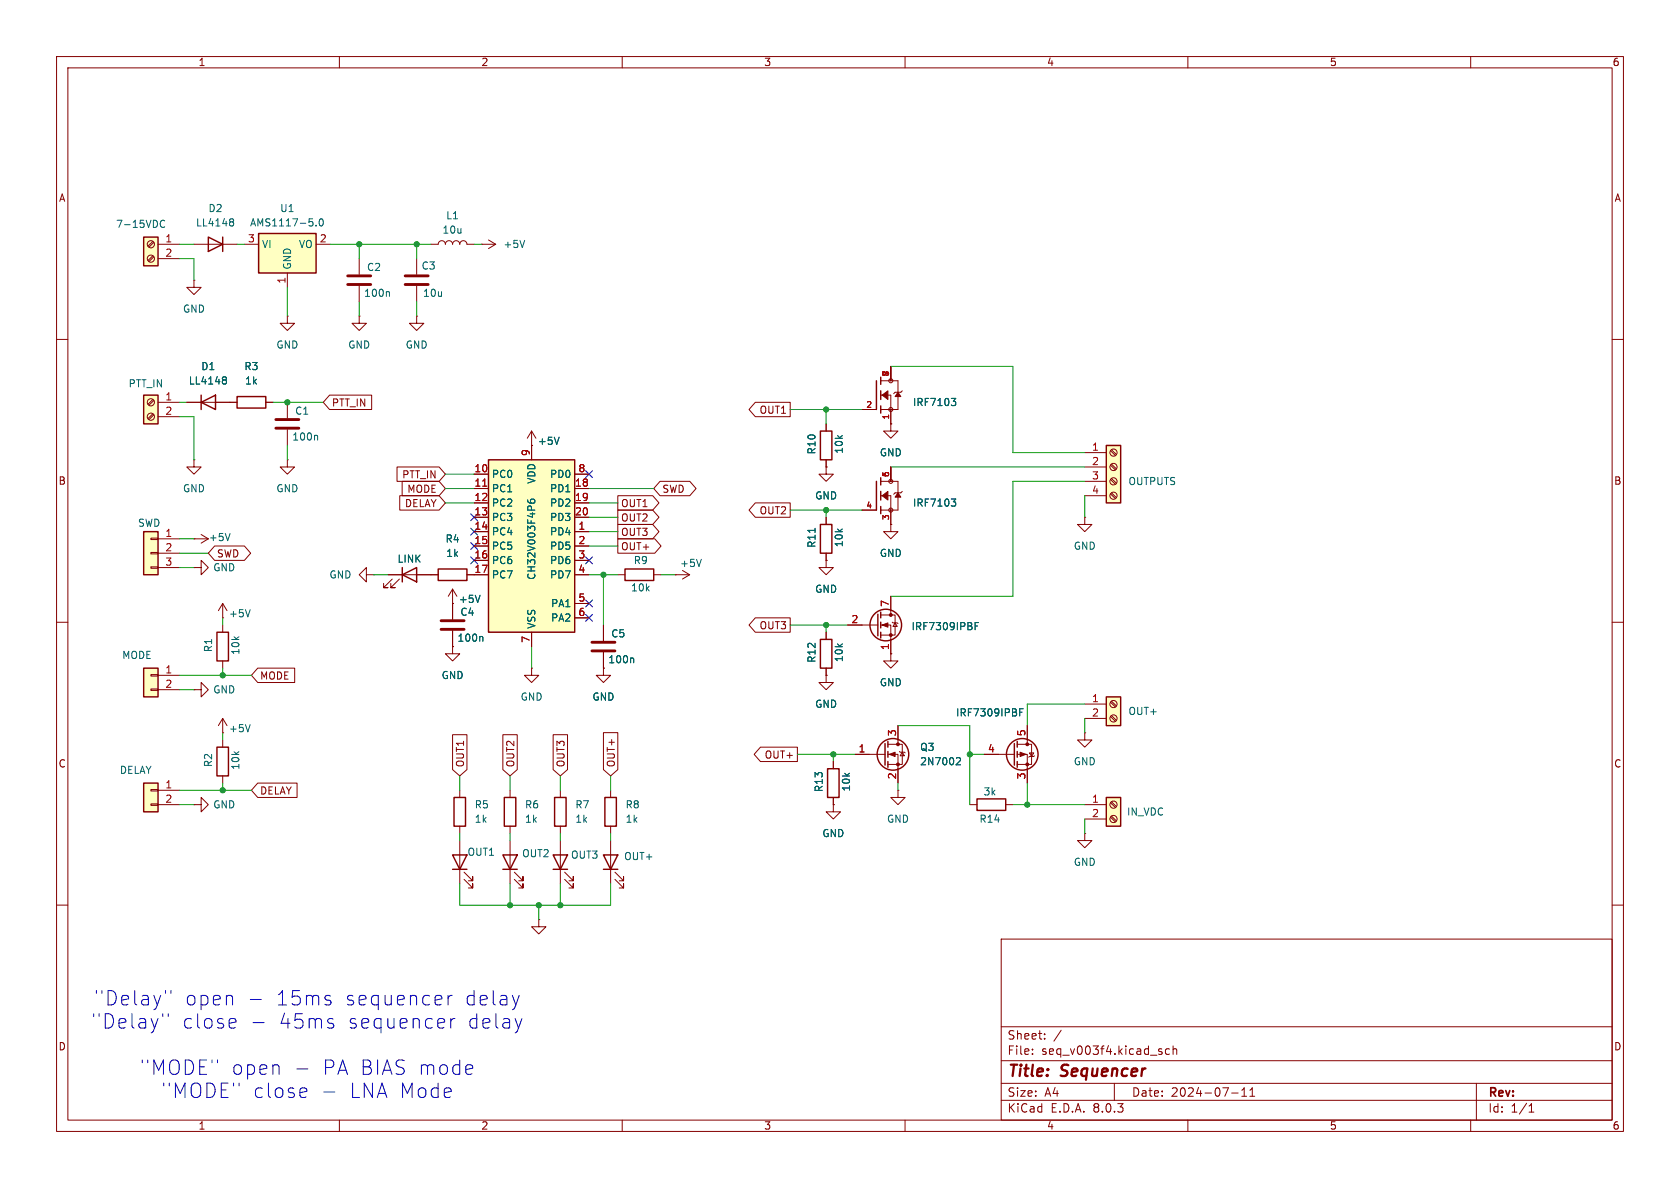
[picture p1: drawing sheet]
<svg xmlns="http://www.w3.org/2000/svg" width="297mm" height="210mm" viewBox="0 0 297 210" stroke-linecap="round" stroke-linejoin="round" font-family="sans-serif">
<g fill="none" stroke="#840000" stroke-width=".18">
<path d="M10 10h277v190h-277zM12 12h273v186h-273zM60 10v2M110 10v2M160 10v2M210 10v2M260 10v2M10 60h2M285 60h2M152.4 90.2h2.5M155.7 87.6h1.8v5.1M155.7 85.1h3v5.1h-3"/>
<path d="M157.5 92.7v1.3h1.2l-1.2 1.3-1.3-1.3h1.3M157.5 92.7h.1M157.5 82.6v2.5M159.5 86.9l-.2 .2h-1.1l-.2 .3M10 110h2M285 110h2M39.4 130.8v1.3M39.4 137.2v1.2M90.2 139.7v1.3M99.1 139.7v1.3M107.9 139.7v1.3M10 160h2"/>
<path d="M90.2 146.1v1.2M99.1 146.1v1.2M99.1 148.6v7.6M99.8 155.4l1.5 1.6v-.8v.8h-.7M99.8 154.2l1.5 1.5v-.8v.8h-.7M107.9 146.1v1.2M107.9 148.6v7.6M108.7 155.4l1.5 1.6v-.8v.8h-.7M108.7 154.2l1.5 1.5v-.8v.8h-.7M285 160h2M177 166h108v32h-108zM60 198v2"/>
<path d="M110 198v2M160 198v2M177 194.5h108M177 191.5h108M177 187.5h108M177 181.5h108M182.5 186.3v.1M182.5 185.5v.1M184.7 183.6v.1M184.7 182.8v.1M187.6 182.1l-1.3 2M197 191.5v3"/>
<path d="M205.2 185.9l.3 .2-.3 .3M205.2 185.4l.2 .1M206.7 185.5l-.4-.1-.3 .3v.4l.2 .2h.5M207.4 185.5l.2-.1 .4 .1v.9M207.4 184.9v1.5M210 198v2M217.7 193.2h1.2M219.5 193.8h.9M219.5 192.7l.5-.4v1.5M221 193.8h.8M221 192.7l.4-.4v1.5M260 198v2"/>
<path d="M261 191.5v6.5M270.3 196.6h.9M270.3 195.5l.4-.4v1.5"/>
<circle cx="157.5" cy="85.1" r=".36"/>
<circle cx="157.5" cy="90.2" r=".36"/>
</g>
<path d="M154.9 85.1v5.1M155.7 84.5v1.2M155.7 86.9v1.5M155.7 89.5v1.3M38.4 132.1h2v5.1h-2zM89.2 141h2v5.1h-2zM97.8 151.1h2.5l-1.2 2.6zM97.8 153.7h2.5M98 141h2.1v5.1h-2.1zM106.7 151.1h2.5l-1.3 2.6zM106.7 153.7h2.5M106.9 141h2.1v5.1h-2.1z" fill="none" stroke="#840000" stroke-width=".25"/>
<g fill="#840000" stroke="#840000" stroke-width=".18">
<path d="M156 87.6l1-.7v1.5z"/>
<path d="M158.7 87.1l.6 .8h-1.1z"/>
</g>
<path d="M168.2 88.2h.8l-.5 .5 .4 .1 .1 .4-.3 .3h-.3" fill="none" stroke="#006464" stroke-width=".18"/>
<path d="M195.6 141h2.5v5.1h-2.5z" fill="#ffffc2"/>
<path d="M145 76.2h2.1v5.1h-2.1zM80 151.1h2.5l-1.2 2.6zM80 153.7h2.5M88.9 151.1h2.5l-1.2 2.6zM88.9 153.7h2.5M195.6 141h2.5v5.1h-2.5z" fill="none" stroke="#840000" stroke-width=".25"/>
<g fill="none" stroke="#840000" stroke-width=".18">
<path d="M146 74.9v1.3M146 81.3v1.3M191.8 91.4v1.3h1.2l-1.2 1.3-1.3-1.3h1.3M191.8 91.4h.1M81.3 148.6v7.6M82 155.4l1.6 1.6v-.8v.8h-.8M82 154.2l1.6 1.5v-.8v.8h-.8M90.2 148.6v7.6M90.9 155.4l1.6 1.6v-.8v.8h-.8M90.9 154.2l1.6 1.5v-.8v.8h-.8M191.8 142.2h3.8M191.8 144.8h3.8"/>
<path d="M196.3 144.4l.9 .9M196.3 141.9l.9 .8M196.5 144.3l.9 .8M196.5 141.7l.9 .9M95.2 162.6v1.2h1.3l-1.3 1.3-1.2-1.3h1.2M95.2 162.6h.1"/>
<circle cx="196.8" cy="142.2" r=".63"/>
<circle cx="196.8" cy="144.8" r=".63"/>
</g>
<path d="M195.6 78.7h2.5v10.2h-2.5z" fill="#ffffc2"/>
<path d="M195.6 78.7h2.5v10.2h-2.5z" fill="none" stroke="#840000" stroke-width=".25"/>
<g fill="none" stroke="#840000" stroke-width=".18">
<path d="M196.3 79.7l.9 .8M196.5 79.5l.9 .8M191.8 80h3.8M191.8 82.6h3.8M191.8 85.1h3.8M191.8 87.6h3.8M196.3 87.3l.9 .8M196.3 84.8l.9 .8M196.3 82.2l.9 .9M196.5 87.1l.9 .9M196.5 84.6l.9 .8M196.5 82l.9 .9"/>
<circle cx="196.8" cy="82.5" r=".63"/>
<circle cx="196.8" cy="85.1" r=".63"/>
<circle cx="196.8" cy="80" r=".63"/>
<circle cx="196.8" cy="87.6" r=".63"/>
</g>
<path d="M195.6 123.2h2.5v5.1h-2.5z" fill="#ffffc2"/>
<path d="M146.3 135.9h2v5.1h-2zM195.6 123.2h2.5v5.1h-2.5zM80.3 141h2v5.1h-2z" fill="none" stroke="#840000" stroke-width=".25"/>
<g fill="none" stroke="#840000" stroke-width=".18">
<path d="M63.5 45.7v2.8M63.5 50.5v2.8M73.7 55.9v1.3h1.2l-1.2 1.2-1.3-1.2h1.3M73.7 55.9h.1M73.7 45.7v2.8M73.7 50.5v2.8M76.2 43.2h1.3a.64 .64 0 0 1 .6-.7 .64 .64 0 0 1 .6 .7 .64 .64 0 0 1 .7-.7 .64 .64 0 0 1 .6 .7 .64 .64 0 0 1 .6-.7 .64 .64 0 0 1 .7 .7 .64 .64 0 0 1 .6-.7 .64 .64 0 0 1 .6 .7h1.3M85.1 43.2h.1M85.1 43.2h2.5M86.4 42.4l1.2 .8M87.6 43.2l-1.2 .7M64.8 101.6v-1.3l-1.3 1.3 1.3 1.3v-1.3h1.2"/>
<path d="M66 101.6h.1M34.3 121.9h1.3v-1.2l1.2 1.2-1.2 1.3v-1.3M34.3 121.9h.1M39.4 129.5h.1M39.4 127l-.8 1.3M39.4 127v2.5M39.4 127l.7 1.3M81.3 139.7v1.3M147.3 134.6v1.3M191.8 124.5h3.8M191.8 127h3.8M196.3 126.7l.9 .8"/>
<path d="M196.3 124.1l.9 .9M196.5 126.5l.9 .8M196.5 124l.9 .8M81.3 146.1v1.2M147.3 142.2v1.3h1.3l-1.3 1.3-1.3-1.3h1.3M147.3 142.2h.1M147.3 141v1.2"/>
<circle cx="196.8" cy="124.5" r=".63"/>
<circle cx="196.8" cy="127" r=".63"/>
</g>
<path d="M68.7 51.5l.1 .2v.7M92.8 42.5l-.5 1.3M44.2 128.1l-.4 1.3" fill="none" stroke="#006464" stroke-width=".18"/>
<path d="M61.5 50.3h4M61.5 48.8h4M71.6 50.3h4.1M71.6 48.8h4.1" fill="none" stroke="#840000" stroke-width=".51"/>
<path d="M25.4 138.4h2.5v5.1h-2.5z" fill="#ffffc2"/>
<path d="M26.7 139.6h1.2v.2h-1.2zM27.9 139.7h3.8M26.7 142.1h1.2v.3h-1.2zM27.9 142.2h3.8" fill="none" stroke="#840000" stroke-width=".18"/>
<path d="M25.4 138.4h2.5v5.1h-2.5z" fill="none" stroke="#840000" stroke-width=".25"/>
<path d="M25.4 94h2.5v7.6h-2.5z" fill="#ffffc2"/>
<g fill="none" stroke="#840000" stroke-width=".18">
<path d="M26.7 97.7h1.2v.2h-1.2zM26.7 95.1h1.2v.3h-1.2zM27.9 95.3h3.8M27.9 97.8h3.8M34.3 95.3h.1M34.3 95.3h2.5M35.6 94.5l1.2 .8M36.8 95.3l-1.2 .7M26.7 100.2h1.2v.3h-1.2zM27.9 100.3h3.8M34.3 100.3h1.3v-1.2l1.2 1.2-1.2 1.3v-1.3M34.3 100.3h.1"/>
<path d="M39.4 109.2h.1M39.4 106.7l-.8 1.3M39.4 106.7v2.5M39.4 106.7l.7 1.3M146 111.8v1.2M146 118.1v1.3M34.3 142.2h1.3v-1.2l1.2 1.2-1.2 1.3v-1.3M34.3 142.2h.1"/>
</g>
<path d="M25.4 94h2.5v7.6h-2.5zM145 113h2.1v5.1h-2.1z" fill="none" stroke="#840000" stroke-width=".25"/>
<path d="M40.7 94.3l-.4 1.3M44.2 107.8l-.4 1.2" fill="none" stroke="#006464" stroke-width=".18"/>
<path d="M86.4 81.3h15.2v30.5h-15.2z" fill="#ffffc2"/>
<path d="M86.4 81.3h15.2v30.5h-15.2z" fill="none" stroke="#840000" stroke-width=".25"/>
<g fill="none" stroke="#840000" stroke-width=".18">
<path d="M94 78.7v2.6M83.8 94h2.6M83.8 83.8h2.6M83.8 86.4h2.6M83.8 88.9h2.6M83.8 91.4h2.6M83.8 96.5h2.6M83.8 99.1h2.6M101.6 94h2.5M101.6 83.8h2.5M101.6 86.4h2.5M101.6 88.9h2.5"/>
<path d="M101.6 91.4h2.5M101.6 96.5h2.5M101.6 99.1h2.5M83.8 101.6h2.6M94 111.8v2.5M101.6 101.6h2.5M101.6 106.7h2.5M101.6 109.2h2.5M106.7 118.1v1.3h1.2l-1.2 1.3-1.3-1.3h1.3M106.7 118.1h.1"/>
</g>
<path d="M85.3 85.9h.8" fill="none" stroke="#a90000" stroke-width=".18"/>
<path d="M93.3 88.4l.1 .3a.85 .85 0 0 0 1.2 0l-.2-.4-.4-.1-.2 .3v.3l.2 .2" fill="none" stroke="#006464" stroke-width=".18"/>
<path d="M25.4 118.1h2.5v5.1h-2.5z" fill="#ffffc2"/>
<g fill="none" stroke="#840000" stroke-width=".18">
<path d="M50.8 55.9v1.3h1.3l-1.3 1.2-1.3-1.2h1.3M50.8 55.9h.1M63.5 55.9v1.3h1.3l-1.3 1.2-1.3-1.2h1.3M63.5 55.9h.1M94 78.7h.1M94 76.2l-.8 1.3M94 76.2v2.5M94 76.2l.7 1.3M146 82.6v1.2h1.3l-1.3 1.3-1.2-1.3h1.2M146 82.6h.1M146 99.1v1.2h1.3l-1.3 1.3-1.2-1.3h1.2M146 99.1h.1"/>
<path d="M146 91.4v1.3M146 97.8v1.3M26.7 119.3h1.2v.2h-1.2zM27.9 119.4h3.8M39.4 110.5v1.3M39.4 116.8v1.3M68.6 101.6h7.6M69.3 102.4l-1.5 1.5h.8h-.8v-.8M70.6 102.4l-1.5 1.5h.7h-.7v-.8M80 106.7h.1M80 114.3v1.3h1.3l-1.3 1.2-1.3-1.2h1.3M80 114.3h.1"/>
<path d="M80 104.1l-.8 1.3M80 104.1v5.4M80 111.5v2.8M80 104.1l.8 1.3M94 118.1v1.3h1.2l-1.2 1.3-1.3-1.3h1.3M94 118.1h.1M106.7 110.5v2.8M106.7 115.3v2.8M109.2 101.6h1.3M115.6 101.6h1.2M119.4 101.6h.1M119.4 101.6h2.5"/>
<path d="M120.6 100.8l1.3 .8M121.9 101.6l-1.3 .8M26.7 121.8h1.2v.2h-1.2zM27.9 121.9h3.8M151.1 133.4h5.4M157 133.4h1.7v5M157 131.6h2.5v3.5h-2.5M158.7 139.7v1.3h1.3l-1.3 1.2-1.2-1.2h1.2M158.7 139.7h.1M158.7 128.3v3.3M159 132.8l.1 .2h.8l.1 .1M159.5 133l.4 .6h-.8z"/>
<path d="M174 133.4h5.3M179.8 133.4h1.8v5M179.8 131.6h2.6v3.5h-2.6M181.6 128.3v3.3M182 133.1h.8l-.4 .6zM182.9 133.6l-.1 .1h-.8l-.1 .2M191.8 129.5v1.3h1.2l-1.2 1.3-1.3-1.3h1.3M191.8 129.5h.1M171.4 142.2h1.3M177.8 142.2h1.3M191.8 147.3v1.3h1.2l-1.2 1.3-1.3-1.3h1.3M191.8 147.3h.1"/>
</g>
<g fill="none" stroke="#840000" stroke-width=".25">
<path d="M145 92.7h2.1v5.1h-2.1zM25.4 118.1h2.5v5.1h-2.5zM38.4 111.8h2v5h-2zM71.1 101.6l2.6-1.3v2.6zM71.1 100.3v2.6M110.5 100.6h5.1v2h-5.1zM156.5 131.4v3.9M157 131.1v1M157 132.8v1.1M157 134.6v1M179.3 131.4v3.9M179.8 131.1v1"/>
<path d="M179.8 132.8v1.1M179.8 134.6v1M172.7 141.2h5.1v2.1h-5.1z"/>
<circle cx="157.9" cy="133.3" r="2.79"/>
<circle cx="180.7" cy="133.3" r="2.79"/>
</g>
<path d="M78 111.3h4M78 109.7h4M104.6 115.1h4.1M104.6 113.5h4.1" fill="none" stroke="#840000" stroke-width=".51"/>
<path d="M98.8 77.3l-.4 1.3M124 98.9l-.4 1.2M144.1 93.4v.7M84.9 105.2l-.5 1.3M85.2 112.5l.2 .2v.7M111.8 116.3l.2 .2v.7M169.3 133.9l.4 .1 .1 .3-.8 .9h.8M180.3 125.9h.4M180.9 125.3h-.6v1.3" fill="none" stroke="#006464" stroke-width=".18"/>
<g fill="#840000" stroke="#840000" stroke-width=".18">
<path d="M157.2 133.4l1-.4v.7z"/>
<path d="M180.3 133l1.1 .4-1.1 .3z"/>
<circle cx="158.7" cy="135.1" r=".25"/>
<circle cx="158.7" cy="131.6" r=".25"/>
<circle cx="181.6" cy="135.1" r=".25"/>
<circle cx="181.6" cy="131.6" r=".25"/>
</g>
<path d="M45.7 41.3h10.2v7h-10.2z" fill="#ffffc2"/>
<path d="M36.8 41.9l2.6 1.3-2.6 1.3zM39.4 41.9v2.6M45.7 41.3h10.2v7h-10.2z" fill="none" stroke="#840000" stroke-width=".25"/>
<path d="M34.3 49.5v1.3h1.3l-1.3 1.3-1.3-1.3h1.3M34.3 49.5h.1M34.3 43.2h7.6M43.2 43.2h2.5M50.8 48.3v2.5M55.9 43.2h2.5" fill="none" stroke="#840000" stroke-width=".18"/>
<path d="M40.8 38.7h.3l.2 .2-.2 .3M40.8 39.2h.3M41.1 39.2l.2 .3v.2l-.2 .2h-.3M55.9 39.8v.1M56.5 38.8l.2-.1a.68 .68 0 0 1 .5 .6 .68 .68 0 0 1-.5 .6l-.2-.1-.1-.3z" fill="none" stroke="#006464" stroke-width=".18"/>
<path d="M25.4 41.9h2.5v5.1h-2.5z" fill="#ffffc2"/>
<path d="M25.4 41.9h2.5v5.1h-2.5z" fill="none" stroke="#840000" stroke-width=".25"/>
<g fill="none" stroke="#840000" stroke-width=".18">
<path d="M27 45.2l-.8 .9M27 42.7l-.8 .8M27.2 45.4l-.9 .8M27.2 42.8l-.9 .9M27.9 43.2h3.8M27.9 45.7h3.8M50.8 71.1v2.8M50.8 75.9v2.8M50.8 81.3v1.3h1.3l-1.3 1.2-1.3-1.2h1.3M50.8 81.3h.1"/>
<circle cx="26.7" cy="43.2" r=".63"/>
<circle cx="26.7" cy="45.7" r=".63"/>
</g>
<path d="M29.1 39.1a.6 .6 0 0 0-.8 .4 .6 .6 0 0 0 .6 .7l.2-.1M56 76.9l.1 .2v.7" fill="none" stroke="#006464" stroke-width=".18"/>
<path d="M48.8 75.7h4M48.8 74.2h4" fill="none" stroke="#840000" stroke-width=".51"/>
<path d="M25.4 69.9h2.5v5h-2.5z" fill="#ffffc2"/>
<g fill="none" stroke="#840000" stroke-width=".25">
<path d="M25.4 69.9h2.5v5h-2.5zM35.6 71.1l2.5-1.2v2.5zM35.6 69.9v2.5M41.9 70.1h5.1v2h-5.1zM154.9 67.3v5.1M155.7 66.7v1.2M155.7 69.1v1.5M155.7 71.8v1.2M77.5 100.6h5v2h-5zM155.2 108.6v3.8M155.7 108.2v1M155.7 110v1"/>
<path d="M155.7 111.8v1"/>
<circle cx="156.6" cy="110.5" r="2.79"/>
</g>
<g fill="none" stroke="#840000" stroke-width=".18">
<path d="M27 73.2l-.8 .8M27 70.6l-.8 .9M27.2 73.3l-.9 .9M27.2 70.8l-.9 .8M27.9 71.1h3.8M27.9 73.7h3.8M33 71.1h8.9M47 71.1h1.3M58.3 69.8h7.4v2.6h-7.4l-1.2-1.3zM94 78.7h.1M94 78.7v2.6M133.5 71.1h6.2v2.6h-6.2l-1.1-1.3z"/>
<path d="M146 74.9v1.3M152.4 72.4h2.5M155.7 69.9h1.8v5M155.7 67.3h3v5.1h-3M157.5 74.9v1.3h1.2l-1.2 1.3-1.3-1.3h1.3M157.5 74.9h.1M157.5 64.8v2.5M159.5 69.1l-.2 .2h-1.1l-.2 .3M34.3 81.3v1.3h1.3l-1.3 1.2-1.3-1.2h1.3M34.3 81.3h.1M37.9 96.5h5.3l1.1 1.3-1.1 1.3h-5.3l-1.1-1.3zM70.2 82.5h7.4l1.1 1.3-1.1 1.3h-7.4z"/>
<path d="M70.7 87.6h6.9l1.1 1.3-1.1 1.3h-6.9zM71.1 85.1h6.5l1.1 1.3-1.1 1.2h-6.5zM83.8 94h2.6M83.8 83.8h2.6M83.8 86.4h2.6M83.8 88.9h2.6M83.8 91.4h2.6M83.8 96.5h2.6M83.8 99.1h2.6M101.6 94h2.5M101.6 83.8h2.5M101.6 86.4h2.5"/>
<path d="M101.6 88.9h2.5M101.6 91.4h2.5M101.6 96.5h2.5M101.6 99.1h2.5M109.2 92.7h6.2l1.1 1.3-1.1 1.3h-6.2zM109.2 87.6h6.2l1.1 1.3-1.1 1.3h-6.2zM109.2 90.2h6.2l1.1 1.2-1.1 1.3h-6.2zM109.2 95.2h6.6l1.1 1.3-1.1 1.3h-6.6zM116.7 85.1h5.2l1.2 1.3-1.2 1.2h-5.2l-1.1-1.2zM133.5 88.9h6.2v2.5h-6.2l-1.1-1.2zM146 82.6h.1M146 99.1h.1"/>
<path d="M146 81.3v1.3M146 91.4v1.3M146 97.8v1.3M152.4 90.2h2.5M157.5 92.7h.1M157.5 82.6v2.5M157.5 90.2v2.5M45.6 118.1h6.5v2.6h-6.5l-1.2-1.3zM68.6 101.6h2.5M73.7 101.6h3.8M80 106.7h.1M80 114.3h.1"/>
<path d="M80 106.7v2.8M80 111.5v2.8M82.5 101.6h3.9M94 111.8v2.5M101.6 101.6h2.5M101.6 106.7h2.5M101.6 109.2h2.5M106.7 118.1h.1M106.7 110.5v2.8M106.7 115.3v2.8M133.5 109.2h6.2v2.6h-6.2l-1.1-1.3zM146 119.4v1.3h1.3l-1.3 1.2-1.2-1.2h1.2"/>
<path d="M146 119.4h.1M146 111.8v1.2M146 118.1v1.3M149.9 110.5h5.3M155.7 110.5h1.8v5.1M155.7 108.7h2.5v3.6h-2.5M157.5 115.6v1.2h1.2l-1.2 1.3-1.3-1.3h1.3M157.5 115.6h.1M157.5 105.4v3.3M157.7 110l.2 .1h.7l.1 .1M158.2 110.1l.4 .6h-.7zM45.6 138.4h6.9v2.6h-6.9l-1.2-1.3z"/>
<path d="M80 129.9h2.6v6.1l-1.3 1.2-1.3-1.2zM88.9 129.9h2.5v6.1l-1.2 1.2-1.3-1.2zM97.8 129.9h2.5v6.1l-1.2 1.2-1.3-1.2zM106.7 129.5h2.5v6.5l-1.3 1.2-1.2-1.2zM134.4 132.1h6.6v2.5h-6.6l-1.1-1.2zM147.3 134.6v1.3M151.1 133.4h2.6M158.7 128.3v2.5M158.7 135.9v2.5M174 133.4h2.5M181.6 128.3v2.5M181.6 135.9v2.5"/>
<path d="M147.3 142.2h.1M147.3 141v1.2"/>
<circle cx="26.7" cy="73.7" r=".63"/>
<circle cx="26.7" cy="71.1" r=".63"/>
<circle cx="157.5" cy="72.4" r=".36"/>
<circle cx="157.5" cy="67.3" r=".36"/>
</g>
<g fill="none" stroke="#006464" stroke-width=".18">
<path d="M39.6 66.6h.2l.2 .3-.2 .3M39.6 67.2h.2M39.8 67.2l.2 .2v.2l-.1 .2-.3 .1M98.8 77.3l-.4 1.3M168.2 70.4h.8l-.5 .5 .4 .1 .1 .5-.3 .2h-.3M93.3 88.4l.1 .3a.85 .85 0 0 0 1.2 0l-.2-.4-.4-.1-.2 .3v.3l.2 .2M144.1 93.4v.7M168.2 88.2h.8l-.5 .5 .4 .1 .1 .4-.3 .3h-.3M84.9 105.2l-.5 1.3M85.2 112.5l.2 .2v.7M111.8 116.3l.2 .2v.7M172.4 110.7h.4"/>
<path d="M173 110.1h-.6v1.2M169.3 133.9l.4 .1 .1 .3-.8 .9h.8M180.3 125.9h.4M180.9 125.3h-.6v1.3"/>
</g>
<g fill="#840000" stroke="#840000" stroke-width=".18">
<path d="M156 110.5l1-.4v.8z"/>
<path d="M156 69.9l1-.8v1.5z"/>
<path d="M158.7 69.3l.6 .8h-1.1z"/>
<circle cx="157.5" cy="112.3" r=".25"/>
<circle cx="157.5" cy="108.7" r=".25"/>
</g>
<g fill="none" stroke="#0000c2" stroke-width=".18">
<path d="M29.3 175.1v.5M29.7 179.2v.5M30.2 175.1v.5M44.3 176.7h1.9M58.2 176.8l.3 .4-.1 .3-.2 .2M58.2 176l.2 .1M79.2 176v1.7M79.9 176a.65 .65 0 0 0-.7 .4M91.8 176l-.6 1.7M41.4 180l.2 .2 .1 .5-1.2 .2M41.6 181.6l-.2 .1M44.7 180.8h2"/>
<path d="M52.5 189h1.9M53.9 192.3l.2 .1 .1 .5-1.2 .3M54.1 193.9l-.2 .1M57.3 193h1.9M58.6 180.9l.4 .4-.1 .3-.3 .1M58.6 180l.3 .2M79.7 180v1.7M80.4 180a.65 .65 0 0 0-.7 .5M92.3 180l-.6 1.7"/>
</g>
<g fill="none" stroke="#009600" stroke-width=".18">
<path d="M31.7 43.2h2.6M31.7 45.7h2.6v3.8M41.9 43.2h1.3M50.8 50.8v5.1M58.4 43.2h17.8M63.5 43.2v2.5M63.5 53.3v2.6M73.7 43.2v2.5M73.7 53.3v2.6M83.8 43.2h1.3M31.7 73.7h2.6v7.6M31.7 71.1h1.3"/>
<path d="M48.3 71.1h8.8M50.8 78.7v2.6M139.7 72.4h12.7M146 72.4v2.5M157.5 64.8h21.6v15.2h12.7M31.7 97.8h5.1M31.7 95.3h2.6M78.7 88.9h5.1M78.7 86.4h5.1M78.7 83.8h5.1M104.1 96.5h5.1M104.1 88.9h5.1"/>
<path d="M104.1 86.4h11.5M104.1 91.4h5.1M104.1 94h5.1M139.7 90.2h12.7M146 90.2v1.2M157.5 82.6h34.3M191.8 87.6v3.8M191.8 85.1h-12.7v20.3h-21.6M31.7 100.3h2.6M31.7 119.4h12.7M39.4 109.2v1.3M39.4 118.1v1.3"/>
<path d="M66 101.6h2.6M94 114.3v3.8M104.1 101.6h5.1M106.7 101.6v8.9M116.8 101.6h2.6M139.7 110.5h10.2M146 110.5v1.3M31.7 139.7h12.7M31.7 121.9h2.6M39.4 129.5v1.3M39.4 138.4v1.3M81.3 137.2v2.5"/>
<path d="M90.2 137.2v2.5M99.1 137.2v2.5M107.9 137.2v2.5M141 133.4h10.1M147.3 133.4v1.2M158.7 128.3h12.7v13.9M158.7 138.4v1.3M171.4 133.4h2.6M181.6 138.4v3.8M191.8 124.5h-10.2v3.8M191.8 127v2.5M31.7 142.2h2.6"/>
<path d="M81.3 156.2v3.8h26.6v-3.8M81.3 147.3v1.3M90.2 147.3v1.3M90.2 156.2v3.8M99.1 147.3v1.3M99.1 156.2v3.8M107.9 147.3v1.3M179.1 142.2h12.7M191.8 144.8v2.5M95.2 160v2.6"/>
</g>
<g fill="none" stroke="#000084" stroke-width=".18">
<path d="M83.2 90.8l1.2 1.2M83.2 93.4l1.2 1.2M83.2 98.5l1.2 1.2M83.2 95.9l1.2 1.2M84.4 90.8l-1.2 1.2M84.4 93.4l-1.2 1.2M84.4 98.5l-1.2 1.2M84.4 95.9l-1.2 1.2M103.5 83.2l1.2 1.2M103.5 98.5l1.2 1.2M104.7 83.2l-1.2 1.2M104.7 98.5l-1.2 1.2"/>
<path d="M103.5 106.1l1.2 1.2M103.5 108.6l1.2 1.2M104.7 106.1l-1.2 1.2M104.7 108.6l-1.2 1.2"/>
</g>
<path d="M85.3 85.9h.8" fill="none" stroke="#a90000" stroke-width=".18"/>
<g fill="#009600" stroke="#009600" stroke-width=".18">
<circle cx="95.2" cy="160" r=".46"/>
<circle cx="90.2" cy="160" r=".46"/>
<circle cx="99.1" cy="160" r=".46"/>
<circle cx="171.4" cy="133.4" r=".46"/>
<circle cx="181.6" cy="142.2" r=".46"/>
<circle cx="147.3" cy="133.4" r=".46"/>
<circle cx="39.4" cy="139.7" r=".46"/>
<circle cx="39.4" cy="119.4" r=".46"/>
<circle cx="106.7" cy="101.6" r=".46"/>
<circle cx="146" cy="72.4" r=".46"/>
<circle cx="146" cy="90.2" r=".46"/>
<circle cx="50.8" cy="71.1" r=".46"/>
<circle cx="146" cy="110.5" r=".46"/>
<circle cx="63.5" cy="43.2" r=".46"/>
<circle cx="73.7" cy="43.2" r=".46"/>
</g>
<g font-size="3.5" fill="#0000c2">
<text x="16.6" y="178">&quot;Delay&quot;</text>
<text x="32.6" y="178">open</text>
<text x="48.6" y="178">15ms</text>
<text x="60.8" y="178">sequencer</text>
<text x="81.9" y="178">delay</text>
<text x="16.1" y="182.1">&quot;Delay&quot;</text>
<text x="32.1" y="182.1">close</text>
<text x="49.1" y="182.1">45ms</text>
<text x="61.3" y="182.1">sequencer</text>
<text x="82.4" y="182.1">delay</text>
<text x="24.7" y="190.2">&quot;MODE&quot;</text>
<text x="40.8" y="190.2">open</text>
<text x="56.8" y="190.2">PA BIAS mode</text>
<text x="28.5" y="194.3">&quot;MODE&quot;</text>
<text x="44.7" y="194.3">close</text>
<text x="61.6" y="194.3">LNA Mode</text>
</g>
<g font-size="2.8" fill="#840000">
<text x="178" y="190.9">Title:</text>
<text x="187.7" y="190.9">Sequencer</text>
</g>
<g font-size="2.1" fill="#840000">
<text x="178" y="184">Sheet:</text>
<text x="178" y="186.7">File:</text>
<text x="184.1" y="186.7">seq_v003f4.kicad_sch</text>
<text x="178" y="196.9">KiCad</text>
<text x="178" y="194.1">Size:</text>
<text x="184.7" y="194.1">A4</text>
<text x="185.7" y="196.9">E.D.A.</text>
<text x="193.3" y="196.9">8.0.3</text>
<text x="200" y="194.1">Date:</text>
<text x="207" y="194.1">2024-07-11</text>
<text x="263" y="194.3">Rev:</text>
<text x="263" y="196.9">Id:</text>
<text x="267.1" y="196.9">1/1</text>
</g>
<g font-size="1.8" fill="#840000">
<text x="35" y="11.9">1</text>
<text x="85" y="11.9">2</text>
<text x="135" y="11.9">3</text>
<text x="185" y="11.9">4</text>
<text x="235" y="11.9">5</text>
<text x="285" y="11.9">6</text>
<text x="10.3" y="35.9">A</text>
<text x="285.3" y="35.9">A</text>
<text x="58.6" y="72.1">PTT_IN</text>
<text x="134.2" y="73.3">OUT1</text>
<text x="10.3" y="85.9">B</text>
<text x="71" y="84.8">PTT_IN</text>
<text x="71.5" y="89.9">DELAY</text>
<text x="71.9" y="87.3">MODE</text>
<text x="109.7" y="89.9">OUT1</text>
<text x="117" y="87.3">SWD</text>
<text x="285.3" y="85.9">B</text>
<text x="109.7" y="94.9">OUT3</text>
<text x="109.7" y="92.4">OUT2</text>
<text x="134.2" y="91.1">OUT2</text>
<text x="38.3" y="98.7">SWD</text>
<text x="109.7" y="97.5">OUT+</text>
<text x="134.2" y="111.4">OUT3</text>
<text x="45.9" y="120.3">MODE</text>
<text x="10.3" y="135.9">C</text>
<text x="82.2" y="135.7" transform="rotate(-90 82.2 135.7)">OUT1</text>
<text x="91.1" y="135.7" transform="rotate(-90 91.1 135.7)">OUT2</text>
<text x="100" y="135.7" transform="rotate(-90 100 135.7)">OUT3</text>
<text x="108.9" y="135.7" transform="rotate(-90 108.9 135.7)">OUT+</text>
<text x="135.1" y="134.3">OUT+</text>
<text x="285.3" y="135.9">C</text>
<text x="45.9" y="140.7">DELAY</text>
<text x="10.3" y="185.9">D</text>
<text x="285.3" y="185.9">D</text>
<text x="35" y="199.9">1</text>
<text x="85" y="199.9">2</text>
<text x="135" y="199.9">3</text>
<text x="185" y="199.9">4</text>
<text x="235" y="199.9">5</text>
<text x="285" y="199.9">6</text>
</g>
<g font-size="1.8" fill="#006464">
<text x="20.4" y="40.5">7-15VDC</text>
<text x="34.6" y="40.2">LL4148</text>
<text x="36.8" y="37.7">D2</text>
<text x="44.1" y="40.2">AMS1117-5.0</text>
<text x="49.4" y="37.7">U1</text>
<text x="78.1" y="41.5">10u</text>
<text x="78.8" y="39">L1</text>
<text x="46.2" y="44">VI</text>
<text x="51.7" y="47.8" transform="rotate(-90 51.7 47.8)">GND</text>
<text x="52.7" y="44">VO</text>
<text x="74.4" y="47.9">C3</text>
<text x="88.9" y="44">+5V</text>
<text x="64.3" y="52.7">100n</text>
<text x="64.8" y="48.1">C2</text>
<text x="74.7" y="52.7">10u</text>
<text x="32.3" y="55.5">GND</text>
<text x="35.5" y="65.6">D1</text>
<text x="43.1" y="65.6">R3</text>
<text x="48.8" y="61.8">GND</text>
<text x="61.5" y="61.8">GND</text>
<text x="71.6" y="61.8">GND</text>
<text x="22.6" y="68.7">PTT_IN</text>
<text x="33.3" y="68.2">LL4148</text>
<text x="43.2" y="68.2">1k</text>
<text x="161.3" y="72">IRF7103</text>
<text x="52.1" y="73.5">C1</text>
<text x="51.6" y="78.1">100n</text>
<text x="95" y="78.8">+5V</text>
<text x="144.4" y="80.4" transform="rotate(-90 144.4 80.4)">R10</text>
<text x="149.2" y="80.3" transform="rotate(-90 149.2 80.3)">10k</text>
<text x="155.4" y="80.9">GND</text>
<text x="32.3" y="87.2">GND</text>
<text x="48.8" y="87.2">GND</text>
<text x="86.9" y="84.7">PC0</text>
<text x="86.9" y="87.2">PC1</text>
<text x="86.9" y="89.8">PC2</text>
<text x="94.8" y="85.6" transform="rotate(-90 94.8 85.6)">VDD</text>
<text x="97.1" y="87.2">PD1</text>
<text x="97.1" y="89.8">PD2</text>
<text x="97.1" y="84.7">PD0</text>
<text x="144" y="88.5">GND</text>
<text x="161.3" y="89.8">IRF7103</text>
<text x="199.4" y="86">OUTPUTS</text>
<text x="24.3" y="93.3">SWD</text>
<text x="36.8" y="95.9">+5V</text>
<text x="86.9" y="92.3">PC3</text>
<text x="86.9" y="94.8">PC4</text>
<text x="97.1" y="94.8">PD4</text>
<text x="97.1" y="92.3">PD3</text>
<text x="37.6" y="101.2">GND</text>
<text x="70.2" y="99.7">LINK</text>
<text x="78.7" y="96.1">R4</text>
<text x="78.8" y="98.7">1k</text>
<text x="86.9" y="97.4">PC5</text>
<text x="86.9" y="99.9">PC6</text>
<text x="97.1" y="97.4">PD5</text>
<text x="97.1" y="99.9">PD6</text>
<text x="111.9" y="99.9">R9</text>
<text x="120.1" y="100.4">+5V</text>
<text x="144.4" y="96.9" transform="rotate(-90 144.4 96.9)">R11</text>
<text x="149.2" y="96.8" transform="rotate(-90 149.2 96.8)">10k</text>
<text x="155.4" y="98.7">GND</text>
<text x="189.7" y="97.4">GND</text>
<text x="58.1" y="102.5">GND</text>
<text x="81" y="106.8">+5V</text>
<text x="86.9" y="102.5">PC7</text>
<text x="94.8" y="102.6" transform="rotate(-90 94.8 102.6)">CH32V003F4P6</text>
<text x="97.1" y="102.5">PD7</text>
<text x="97.3" y="107.5">PA1</text>
<text x="111.5" y="104.7">10k</text>
<text x="144" y="105">GND</text>
<text x="40.4" y="109.3">+5V</text>
<text x="80.8" y="113.6">100n</text>
<text x="81.3" y="109.1">C4</text>
<text x="94.8" y="111.3" transform="rotate(-90 94.8 111.3)">VSS</text>
<text x="97.3" y="110.1">PA2</text>
<text x="108" y="112.9">C5</text>
<text x="161" y="111.6">IRF7309IPBF</text>
<text x="21.5" y="116.7">MODE</text>
<text x="37.7" y="115.4" transform="rotate(-90 37.7 115.4)">R1</text>
<text x="42.5" y="115.9" transform="rotate(-90 42.5 115.9)">10k</text>
<text x="107.5" y="117.4">100n</text>
<text x="144.4" y="117.3" transform="rotate(-90 144.4 117.3)">R12</text>
<text x="149.2" y="117.1" transform="rotate(-90 149.2 117.1)">10k</text>
<text x="37.6" y="122.8">GND</text>
<text x="78" y="120.2">GND</text>
<text x="91.9" y="124.1">GND</text>
<text x="104.6" y="124.1">GND</text>
<text x="144" y="125.3">GND</text>
<text x="155.4" y="121.5">GND</text>
<text x="40.4" y="129.6">+5V</text>
<text x="168.9" y="126.8">IRF7309IPBF</text>
<text x="199.4" y="126.6">OUT+</text>
<text x="21.1" y="137">DELAY</text>
<text x="37.7" y="135.7" transform="rotate(-90 37.7 135.7)">R2</text>
<text x="42.5" y="136.2" transform="rotate(-90 42.5 136.2)">10k</text>
<text x="162.6" y="132.9">Q3</text>
<text x="162.6" y="135.5">2N7002</text>
<text x="189.7" y="135.5">GND</text>
<text x="37.6" y="143.1">GND</text>
<text x="83.8" y="143.1">R5</text>
<text x="92.7" y="143.1">R6</text>
<text x="101.6" y="143.1">R7</text>
<text x="110.5" y="143.1">R8</text>
<text x="145.6" y="140.1" transform="rotate(-90 145.6 140.1)">R13</text>
<text x="150.5" y="140" transform="rotate(-90 150.5 140)">10k</text>
<text x="173.8" y="140.8">3k</text>
<text x="83.8" y="145.6">1k</text>
<text x="92.7" y="145.6">1k</text>
<text x="101.6" y="145.6">1k</text>
<text x="110.5" y="145.6">1k</text>
<text x="145.3" y="148.2">GND</text>
<text x="156.7" y="145.6">GND</text>
<text x="173.1" y="145.6">R14</text>
<text x="199.1" y="144.4">IN_VDC</text>
<text x="82.6" y="151.5">OUT1</text>
<text x="92.2" y="151.7">OUT2</text>
<text x="100.8" y="152">OUT3</text>
<text x="110.2" y="152.2">OUT+</text>
<text x="189.7" y="153.3">GND</text>
</g>
<g font-size="1.8" fill="#a90000">
<text x="29.1" y="42.9">1</text>
<text x="29.1" y="45.5">2</text>
<text x="43.7" y="42.9">3</text>
<text x="56.4" y="42.9">2</text>
<text x="50.5" y="50.2" transform="rotate(-90 50.5 50.2)">1</text>
<text x="29.1" y="70.9">1</text>
<text x="29.1" y="73.4">2</text>
<text x="83.8" y="83.6">10</text>
<text x="93.7" y="80.7" transform="rotate(-90 93.7 80.7)">9</text>
<text x="102.2" y="83.6">8</text>
<text x="193" y="79.8">1</text>
<text x="193" y="82.3">2</text>
<text x="83.8" y="86.1">11</text>
<text x="83.8" y="88.6">12</text>
<text x="101.6" y="86.1">18</text>
<text x="101.6" y="88.6">19</text>
<text x="193" y="84.8">3</text>
<text x="193" y="87.4">4</text>
<text x="29.1" y="95">1</text>
<text x="83.8" y="91.2">13</text>
<text x="83.8" y="93.7">14</text>
<text x="101.6" y="91.2">20</text>
<text x="102.2" y="93.7">1</text>
<text x="29.1" y="97.5">2</text>
<text x="29.1" y="100.1">3</text>
<text x="83.8" y="96.3">15</text>
<text x="83.8" y="98.8">16</text>
<text x="83.8" y="101.3">17</text>
<text x="102.2" y="96.3">2</text>
<text x="102.2" y="98.8">3</text>
<text x="102.2" y="101.3">4</text>
<text x="102.2" y="106.4">5</text>
<text x="157.2" y="107.4" transform="rotate(-90 157.2 107.4)">7</text>
<text x="93.7" y="113.7" transform="rotate(-90 93.7 113.7)">7</text>
<text x="102.2" y="109">6</text>
<text x="150.4" y="110.2">2</text>
<text x="29.1" y="119.1">1</text>
<text x="157.2" y="115" transform="rotate(-90 157.2 115)">1</text>
<text x="29.1" y="121.7">2</text>
<text x="193" y="124.2">1</text>
<text x="158.5" y="130.2" transform="rotate(-90 158.5 130.2)">3</text>
<text x="181.4" y="130.2" transform="rotate(-90 181.4 130.2)">5</text>
<text x="193" y="126.7">2</text>
<text x="151.7" y="133.1">1</text>
<text x="158.5" y="137.9" transform="rotate(-90 158.5 137.9)">2</text>
<text x="174.6" y="133.1">4</text>
<text x="181.4" y="137.9" transform="rotate(-90 181.4 137.9)">3</text>
<text x="29.1" y="139.4">1</text>
<text x="29.1" y="142">2</text>
<text x="193" y="142">1</text>
<text x="193" y="144.5">2</text>
</g>
<g font-size="1.4" fill="#a90000">
<text x="157.2" y="66.7" transform="rotate(-90 157.2 66.7)">7</text>
<text x="153.1" y="72.1">2</text>
<text x="157.2" y="74.3" transform="rotate(-90 157.2 74.3)">1</text>
<text x="153.1" y="89.9">4</text>
<text x="157.2" y="84.4" transform="rotate(-90 157.2 84.4)">5</text>
<text x="157.2" y="92.1" transform="rotate(-90 157.2 92.1)">3</text>
</g>
</svg>
